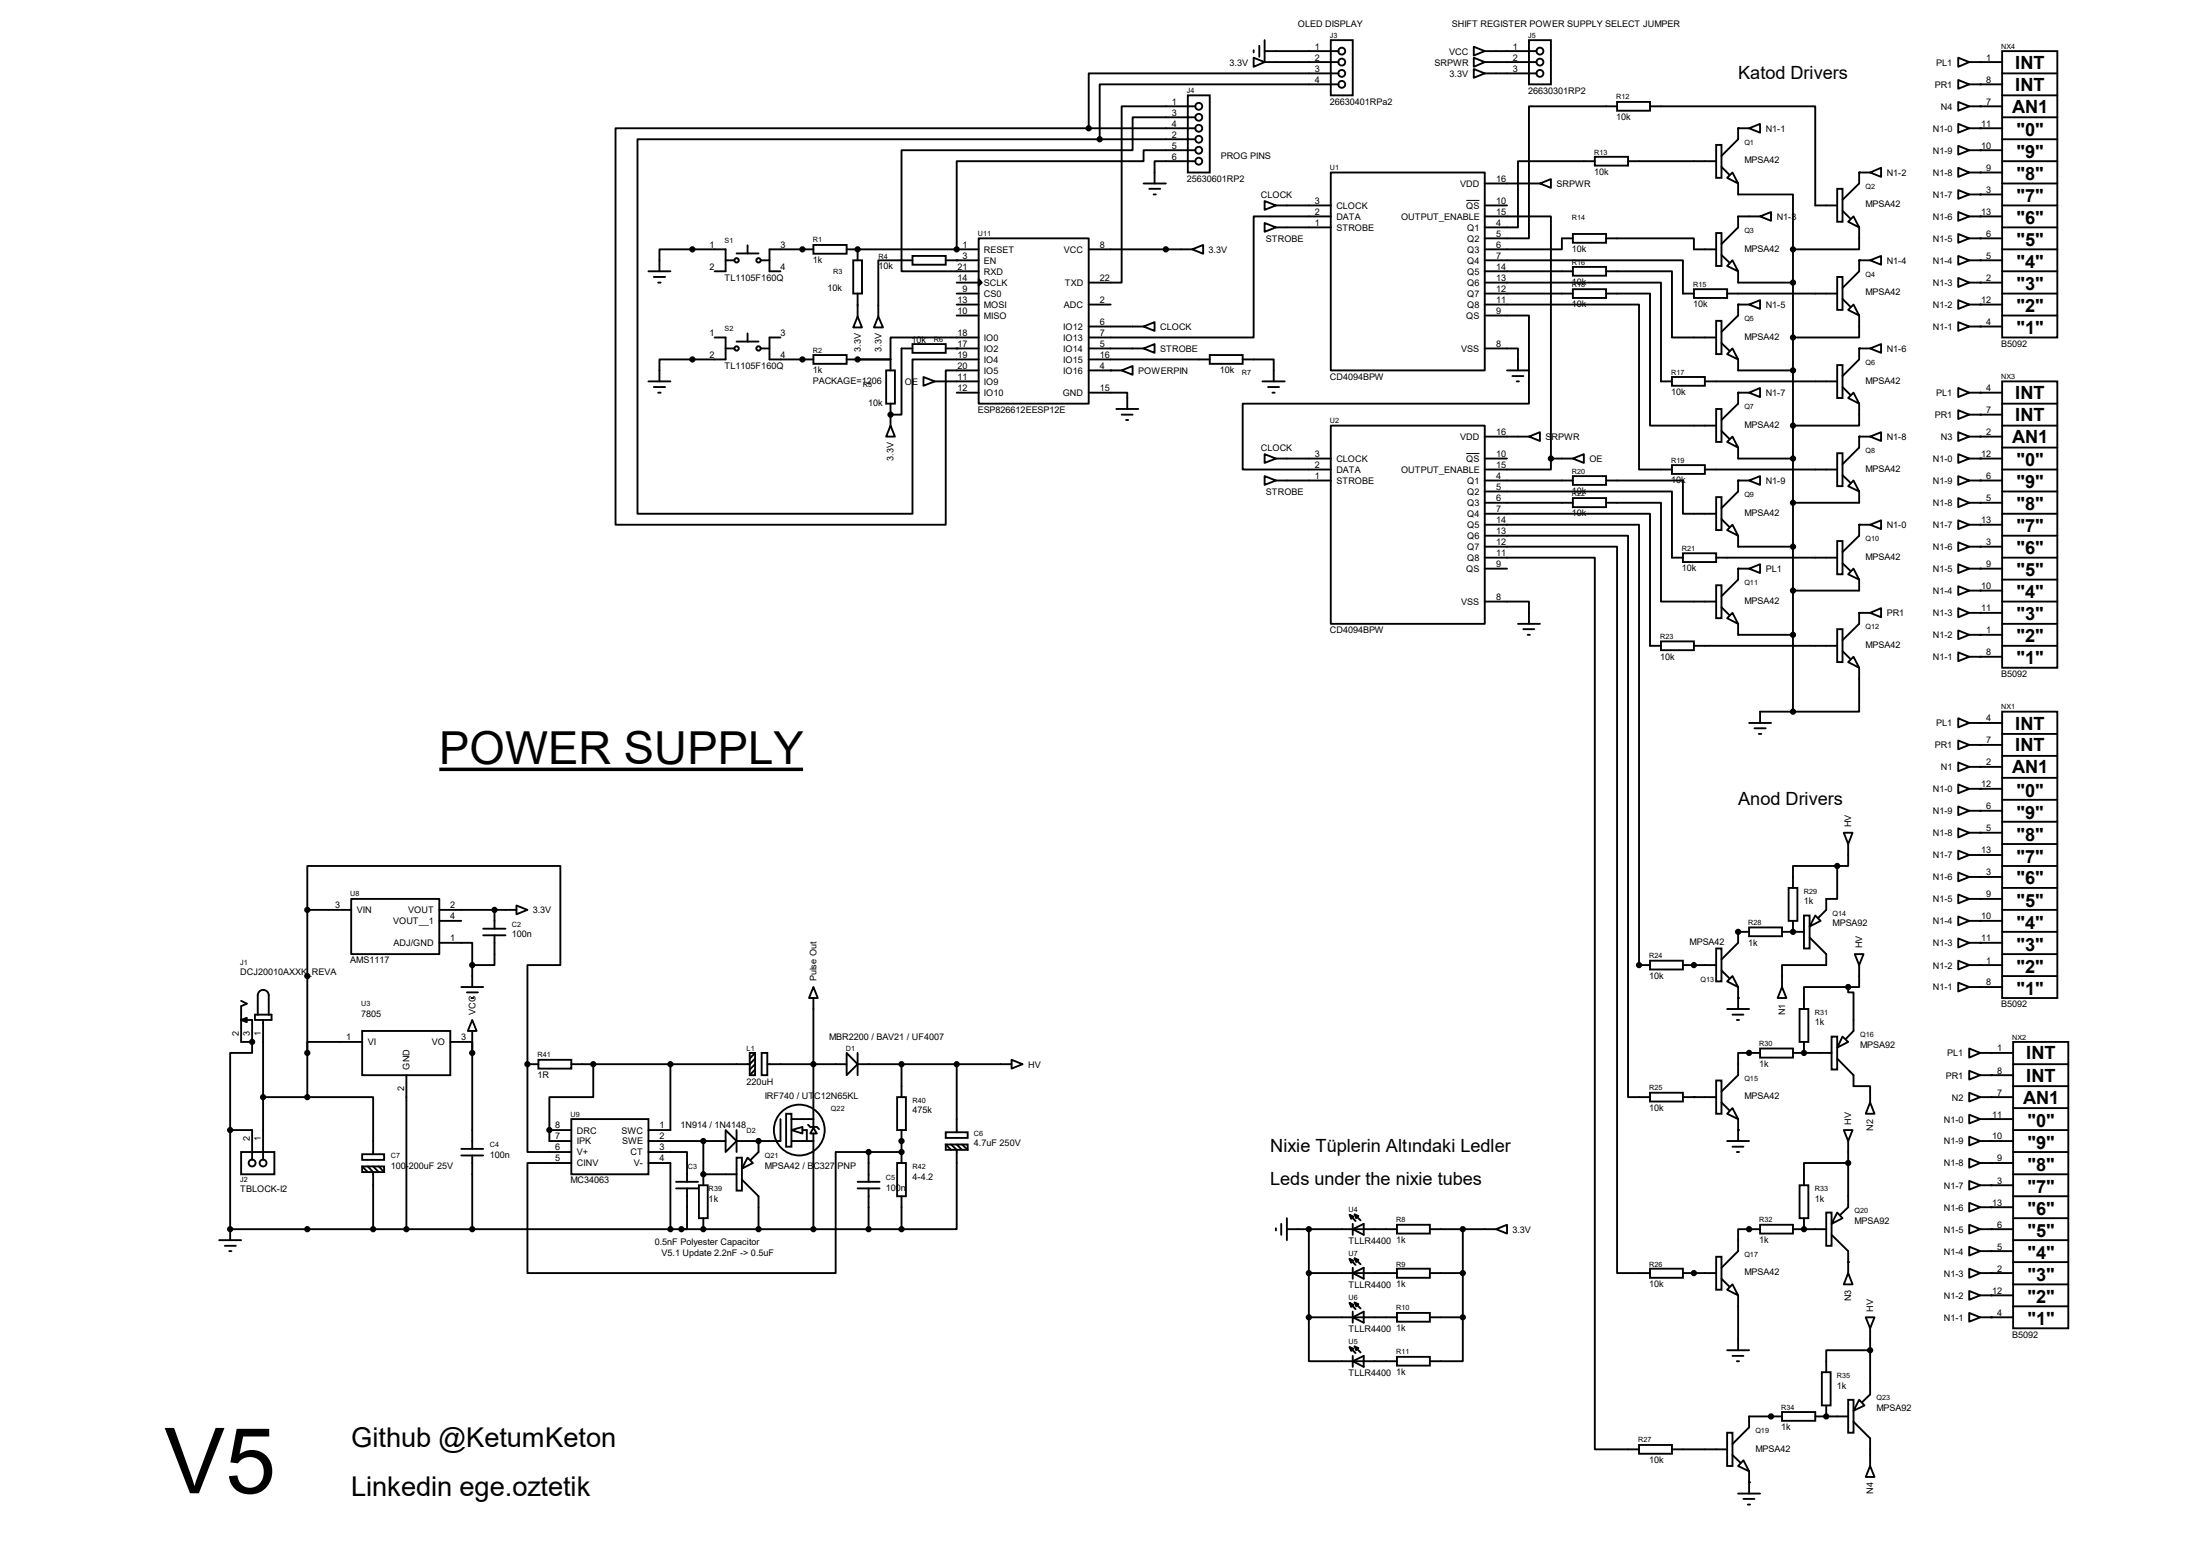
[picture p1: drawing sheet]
<svg xmlns="http://www.w3.org/2000/svg" width="297mm" height="210mm" viewBox="0 0 297 210" stroke-linecap="round" stroke-linejoin="round" font-family="sans-serif">
<g fill="none" stroke="#000" stroke-width=".25">
<path d="M147 17.3h-63.9v53.5h44.6v-20.8h4.4M147 17.3h14.4M148.5 18.8h-62.4v50.5h37.1v-20.8h8.9M148.5 18.8h12.9M160.4 12.9h2.9v10.4h-2.9zM161.4 14.4h-10v23.7h-4.4M161.4 15.8h-8.5v4.5h-31.2v16.3h10.4M169.2 7.8l1.5 .6-1.5 .6zM169.2 6.8v.3M170 6.2v1.5M170.7 5.4v3h10M170.7 6.9h10"/>
<path d="M179.7 5.4h2.9v7.5h-2.9zM180.7 11.4h-32.2v7.4M180.7 9.9h-33.7v7.4M199 6.3l1.4 .6-1.4 .6zM199 7.8l1.4 .6-1.4 .6zM199 9.3l1.4 .6-1.4 .6zM200.4 8.4h7M200.4 6.9h7M200.4 9.9h7M206.4 5.4h3v6h-3zM218.3 13.8h4.5v1.1h-4.5zM218.3 14.4h-11.9v17.8h-6"/>
<path d="M222.8 14.4h22.3v13.3h2.9M231.7 19.6h.7v4.4h-.7zM234.7 17.3h.1M234.7 17.3v1.5l-2.3 2.2M234.7 17.3h1.4M236.1 17.3l1.5-.6v1.2zM264.4 13.8l1.5 .6-1.5 .5zM264.4 19.7l1.5 .6-1.5 .6zM264.4 16.7l1.5 .6-1.5 .6zM264.4 10.8l1.5 .6-1.5 .6zM264.4 7.8l1.5 .6-1.5 .6zM265.9 8.4h4.4"/>
<path d="M265.9 17.3h4.4M265.9 14.4h4.4M265.9 11.4h4.4M267.3 17.3h.1M267.3 8.4h.1M267.3 11.4h.1M267.3 14.4h.1M270.3 6.9h7.4v38.7h-7.4zM270.3 18.8h7.4M270.3 9.9h7.4M270.3 15.8h7.4M270.3 12.9h7.4"/>
<path d="M87.5 36.6h3M88.3 37.4h1.5M88.9 38.1h.3M89 36.6v-2.9h9v2.9h-1.5M98 35.1h1.1M99.4 34.2h3M100.9 33.1v1.1M102.7 35.1h1.2M108.3 33.7h.1M109.8 33.1h4.5v1.1h-4.5zM109.8 33.7h-5.9v2.9h1.5M114.3 33.7h17.8"/>
<path d="M115.2 35.1h1.2v4.5h-1.2zM115.8 33.7h.1M115.8 33.7v1.4M115.8 39.6v3.1M123.2 34.5h4.5v1.2h-4.5zM123.2 35.1h-4.6v7.6M127.7 35.1h4.4M129.2 35.1h.1M129.2 33.7h.1M129.2 39.6h2.9M129.2 38.1h2.9M132.1 32.2h14.9v22.3h-14.9z"/>
<path d="M132.1 37.7l.4 .4-.4 .5zM147 33.7h14M154.4 24.8h3M155.2 25.5h1.4M155.7 26.2h.3M161 33.7l1.4-.6v1.1zM161.4 20.3h-7v1.5h-25.2v11.9M161.4 21.8h-5.5v3M170.7 27.1l1.6 .6-1.6 .6zM170.7 30.1l1.6 .6-1.6 .6zM172.3 27.7h7.4M172.3 30.7h7.4"/>
<path d="M179.7 23.3h20.7v26.7h-20.7zM179.7 29.2h-10.5v16.4h-22.2M200.4 38.1h23.8v13.4h1.5M200.4 35.1h26.8v4.5h1.5M200.4 29.2h9v32.7M200.4 27.7h3.1M200.4 24.8h7.5M200.4 39.6h11.9M200.4 36.6h11.9M207.9 24.8l1.5-.6v1.2zM212.3 39h4.5v1.2h-4.5zM212.3 36h4.5v1.2h-4.5z"/>
<path d="M212.3 31.6h4.5v1.2h-4.5zM212.3 32.2h-1.4v1.5h-10.5M215.3 21.2h4.5v1.2h-4.5zM215.3 21.8h-10.4v8.9h-4.5M216.8 32.2h11.9v1.5h3M216.8 36.6h8.9v9h6M216.8 39.6h6v17.8h8.9M219.8 21.8h11.9M228.7 39h4.5v1.2h-4.5zM231.7 31.5h.7v4.4h-.7zM232.4 22.5l1.1 1.1M232.4 34.4l1.1 1"/>
<path d="M233.2 39.6h14.8M233.9 23.3l.8 1.5-1.5-.8zM233.9 35.1l.8 1.5-1.5-.7zM234.7 24.8v1.4h7.4v7.5M234.7 36.6v1.5h7.4M237.6 29.2l1.5-.6v1.2zM237.6 29.2h-2.9v1.5l-2.3 2.2M242.1 33.7v62.4M248 25.5h.8v4.4h-.8zM248 37.4h.8v4.4h-.8zM248.8 28.4l1 1.1M249.5 29.9l.7-.7 .8 1.5z"/>
<path d="M251 23.3h.1M251 30.7v3h-8.9M251 35.1h.1M251 35.1h1.5M251 23.3h1.5M251 23.3v1.5l-2.2 2.2M251 35.1v1.5l-2.2 2.3M252.5 23.3l1.5-.7v1.3zM252.5 35.1l1.5-.6v1.2zM264.4 37.5l1.5 .6-1.5 .6zM264.4 34.5l1.5 .6-1.5 .6zM264.4 31.6l1.5 .6-1.5 .6z"/>
<path d="M264.4 28.6l1.5 .6-1.5 .6zM264.4 25.7l1.5 .5-1.5 .6zM264.4 22.6l1.5 .7-1.5 .6zM265.9 29.2h4.4M265.9 38.1h4.4M265.9 35.1h4.4M265.9 32.2h4.4M265.9 23.3h4.4M265.9 26.2h4.4M265.9 20.3h4.4M267.3 20.3h.1M267.3 23.3h.1"/>
<path d="M267.3 26.2h.1M267.3 29.2h.1M267.3 32.2h.1M267.3 35.1h.1M267.3 38.1h.1M270.3 33.7h7.4M270.3 27.7h7.4M270.3 30.7h7.4M270.3 24.8h7.4M270.3 39.6h7.4M270.3 36.6h7.4M270.3 21.8h7.4"/>
<path d="M87.5 51.5h3M88.3 52.2h1.5M88.9 53h.3M96.5 45.6h1.5v2.9h-9v3M98 47h1.1M99.4 46.1h3M100.9 45v1.1M102.7 47h1.2M105.4 45.6h-1.5v2.9h5.9M108.3 48.5h.1M109.8 47.9h4.5v1.2h-4.5zM114.3 48.5h5.9v1.5"/>
<path d="M115.8 42.7l.6 1.5h-1.2zM115.8 48.5h.1M118.6 42.7l.6 1.5h-1.2zM119.6 50h1.2v4.5h-1.2zM120.2 57.4l.6 1.5h-1.2zM120.2 56h.1M120.2 54.5v2.9M123.2 46.4h4.5v1.2h-4.5zM123.2 47h-1.5v9h-1.5M124.7 50.9l1.5 .6-1.5 .6zM126.2 51.5h5.9M127.7 47h4.4"/>
<path d="M129.2 47h.1M129.2 53h2.9M129.2 41.1h2.9M129.2 42.6h2.9M132.1 45.6h-11.9v2.9h-4.4M147 53h5.2v2.2M147 48.5h16.3M147 50h4.4M147 44.1h7.4M147 47h7.4M147 41.1h2.9M149.9 50h.1"/>
<path d="M150.7 55.2h3M151.4 50l1.5-.6v1.2zM151.4 56h1.5M152 56.7h.3M154.4 44.1l1.5-.6v1.2zM154.4 47l1.5-.6v1.2zM163.3 47.9h4.5v1.2h-4.5zM167.8 48.5h4.2v3M170.4 51.5h3M171.2 52.2h1.5M171.8 53h.3M179.7 57.4h20.7v26.8h-20.7z"/>
<path d="M200.4 42.6h6v11.9h-38.6v8.9h11.9M200.4 47h4.5v3M200.4 41.1h20.9v22.3h4.4M200.4 58.9h6M203.5 50h2.9M204.2 50.8h1.5M204.8 51.5h.3M206.4 58.9l1.5-.6v1.2zM225.7 50.9h4.5v1.2h-4.5zM230.2 51.5h17.8M231.7 43.3h.7v4.5h-.7zM231.7 55.2h.7v4.4h-.7z"/>
<path d="M232.4 46.3l1.1 1M232.4 58.2l1.1 1M233.9 47l.8 1.5-1.5-.7zM233.9 58.9l.8 1.5-1.5-.8zM234.7 41.1h.1M234.7 53h.1M234.7 48.5v1.5h7.4M234.7 41.1v1.5l-2.3 2.2M234.7 53v1.5l-2.3 2.2M234.7 53h1.4M234.7 41.1h1.4M236.1 41.1l1.5-.6v1.2z"/>
<path d="M236.1 53l1.5-.6v1.2zM248 49.3h.8v4.4h-.8zM248.8 40.3l1 1.1M248.8 52.2l1 1.1M249.5 41.8l.7-.7 .8 1.5zM249.5 53.7l.7-.7 .8 1.5zM251 42.6v3h-8.9M251 47h.1M251 54.5v2.9h-8.9M251 58.9h.1M251 58.9h1.5M251 47h1.5"/>
<path d="M251 47v1.5l-2.2 2.3M251 58.9v1.5l-2.2 2.3M252.5 47l1.5-.6v1.2zM252.5 58.9l1.5-.6v1.2zM264.4 58.3l1.5 .6-1.5 .6zM264.4 55.4l1.5 .6-1.5 .6zM264.4 52.4l1.5 .6-1.5 .6zM264.4 43.5l1.5 .6-1.5 .6zM264.4 40.5l1.5 .6-1.5 .6zM265.9 58.9h4.4M265.9 44.1h4.4M265.9 53h4.4"/>
<path d="M265.9 56h4.4M265.9 41.1h4.4M267.3 53h.1M267.3 56h.1M267.3 58.9h.1M267.3 41.1h.1M267.3 44.1h.1M270.3 51.5h7.4v38.6h-7.4zM270.3 42.6h7.4M270.3 57.4h7.4M270.3 54.5h7.4M170.7 61.3l1.6 .6-1.6 .6z"/>
<path d="M170.7 64.3l1.6 .6-1.6 .5zM172.3 61.9h7.4M172.3 64.9h7.4M200.4 75.3h14.9v120.3h6M200.4 73.8h17.9v98h4.5M200.4 72.3h19.4v75.8h3M200.4 70.8h20.9v59.5M200.4 69.3h22.4v17.9h1.4M200.4 66.3h25.3v9h1.5M200.4 61.9h3.1M200.4 64.9h11.9M200.4 67.9h11.9"/>
<path d="M200.4 76.8h3.1M209.4 61.9v1.5h-9M209.4 61.9h2.9M212.3 64.3h4.5v1.1h-4.5zM212.3 67.2h4.5v1.3h-4.5zM212.3 61.9l1.5-.6v1.2zM216.8 64.9h10.4v4.4h4.5M216.8 67.9h7.4v13.3h7.5M225.7 62.8h4.5v1.2h-4.5zM227.2 74.7h4.5v1.2h-4.5zM230.2 63.4h17.8M231.7 67.1h.7v4.4h-.7z"/>
<path d="M231.7 79h.7v4.4h-.7zM231.7 75.3h16.3M232.4 70.1l1.1 1M233.9 70.8l.8 1.5-1.5-.8zM234.7 64.9h.1M234.7 76.8h.1M234.7 60.4v1.5h7.4M234.7 64.9h1.4M234.7 72.3v1.5h7.4M234.7 64.9v1.4l-2.3 2.3M234.7 76.8v1.4l-2.3 2.3M234.7 76.8h1.4"/>
<path d="M236.1 64.9l1.5-.6v1.1zM236.1 76.8l1.5-.6v1.1zM248 61.2h.8v4.4h-.8zM248 73h.8v4.5h-.8zM248.8 64.1l1 1.1M248.8 76l1 1M250.2 64.9l.8 1.4-1.5-.7zM250.2 76.8l.8 1.4-1.5-.7zM251 70.8h.1M251 66.3v1.6h-8.9M251 78.2v1.5h-8.9M251 70.8h1.5"/>
<path d="M251 70.8v1.5l-2.2 2.2M252.5 70.8l1.5-.6v1.2zM264.4 79.1l1.5 .6-1.5 .6zM264.4 76.2l1.5 .6-1.5 .5zM264.4 73.2l1.5 .6-1.5 .6zM264.4 70.2l1.5 .6-1.5 .6zM264.4 67.2l1.5 .7-1.5 .6zM264.4 64.3l1.5 .6-1.5 .5zM264.4 61.3l1.5 .6-1.5 .6zM265.9 61.9h4.4M265.9 64.9h4.4M265.9 67.9h4.4"/>
<path d="M265.9 73.8h4.4M265.9 79.7h4.4M265.9 70.8h4.4M265.9 76.8h4.4M267.3 64.9h.1M267.3 67.9h.1M267.3 70.8h.1M267.3 73.8h.1M267.3 76.8h.1M267.3 79.7h.1M267.3 61.9h.1M270.3 63.4h7.4"/>
<path d="M270.3 75.3h7.4M270.3 66.3h7.4M270.3 69.3h7.4M270.3 72.3h7.4M270.3 78.2h7.4M270.3 60.4h7.4M200.4 81.2h6v3M204.9 84.2h3M205.7 84.9h1.4M206.2 85.7h.3M224.2 86.6h4.5v1.2h-4.5zM228.7 87.2h19.3"/>
<path d="M232.4 82l1.1 1M233.2 83.4l.7-.7 .8 1.5zM234.7 84.2v1.5h7.4M236.1 97.6h3M236.9 98.3h1.5M237.4 99.1h.4M242.1 96.1h-4.5v1.5M248 84.9h.8v4.5h-.8zM248.8 87.9l1 1M249.5 89.4l.7-.8 .8 1.5zM251 82.7h.1M251 90.1v6h-8.9"/>
<path d="M251 82.7v1.5l-2.2 2.2M251 82.7h1.5M252.5 82.7l1.5-.6v1.2zM264.4 99.9l1.5 .6-1.5 .6zM264.4 96.9l1.5 .7-1.5 .6zM264.4 88.1l1.5 .5-1.5 .6zM264.4 85.1l1.5 .6-1.5 .6zM264.4 82.1l1.5 .6-1.5 .6zM265.9 85.7h4.4M265.9 82.7h4.4M265.9 97.6h4.4M265.9 88.6h4.4"/>
<path d="M267.3 97.6h.1M267.3 82.7h.1M267.3 85.7h.1M267.3 88.6h.1M270.3 96.1h7.4v38.6h-7.4zM270.3 87.2h7.4M270.3 81.2h7.4M270.3 84.2h7.4M270.3 99.1h7.4M241.5 119.8h1.2v4.5h-1.2zM248 116.9h-5.9v2.9M248 116.9v4.4h-1.5v1.5l-1 1.1"/>
<path d="M248.9 112.4h1.2l-.6 1.5zM249.5 113.9v3h-1.5M264.4 117.8l1.5 .6-1.5 .6zM264.4 114.8l1.5 .6-1.5 .6zM264.4 111.8l1.5 .6-1.5 .6zM264.4 108.8l1.5 .6-1.5 .6zM264.4 105.9l1.5 .6-1.5 .6zM264.4 102.9l1.5 .6-1.5 .6zM265.9 118.4h4.4M265.9 115.4h4.4M265.9 112.4h4.4M265.9 109.4h4.4"/>
<path d="M265.9 106.5h4.4M265.9 100.5h4.4M265.9 103.5h4.4M267.3 109.4h.1M267.3 112.4h.1M267.3 115.4h.1M267.3 118.4h.1M267.3 106.5h.1M267.3 100.5h.1M267.3 103.5h.1M270.3 110.9h7.4M270.3 113.9h7.4"/>
<path d="M270.3 116.9h7.4M270.3 119.8h7.4M270.3 107.9h7.4M270.3 105h7.4M270.3 102h7.4M32.6 137.7l.7-.3v.6zM32.6 135.1l.7 .4-.7 .3v4.8h1.4M32.6 137.7h1.4v2.9M34.4 136.9h2.3v.8h-2.3zM34.8 136.9v-2.6a.74 .74 0 0 1 .7-.7 .74 .74 0 0 1 .8 .7v2.6M35.5 137.7v18.8M41.5 122.8v-5.9h34.1v13.4h-4.4v13.3"/>
<path d="M41.5 122.8v25.3M41.5 122.8h5.9M47.4 121.3h11.9v7.5h-11.9zM48.9 139.1h11.9v6h-11.9zM59.3 127.3h4.5v3M59.3 122.8h10.4M59.3 124.3h3M62.3 133.2h2.9M63 133.9h1.5M63.6 134.7h.3M63.8 137.7l.5 1.4h-1.1zM63.8 130.3v2.9"/>
<path d="M63.8 139.1v16M65.2 126.2h3M65.2 125.3h3M66.8 122.8h.1M66.8 126.2v4.1h-3M66.8 122.8v2.5M69.7 122.2l1.5 .6-1.5 .6zM109.8 133.2l.6 1.5h-1.2zM109.8 134.7v14.9M221.3 130.3h.1M221.3 130.3h1.5M222.8 129.7h4.4v1.2h-4.4z"/>
<path d="M227.2 130.3h4.5M228.7 130.3h.1M231.7 128h.7v4.5h-.7zM232.4 131l1.1 1M233.2 136.2h2.9M233.9 131.7l.8 1.5-1.5-.7zM233.9 136.9h1.5M234.5 137.7h.3M234.7 125.8h.1M234.7 134.7h.1M234.7 125.8v1.5l-2.3 2.2M234.7 133.2v3"/>
<path d="M234.7 125.8h1.4M236.1 125.2h4.5v1.2h-4.5zM240.6 133.2l.6 1.5h-1.2zM240.6 125.8h2.9M242.1 125.8h.1M242.1 124.3v1.5M243 136.2h1.1v4.4h-1.1zM243.5 123.6h.8v4.4h-.8zM244.3 126.5l2.2 2.3v1.5h-5.9v2.9M245.1 123.6l.7 .7-1.5 .8zM247.3 139.9h.7v4.5h-.7zM248.8 139.9l.7 .7-1.5 .8z"/>
<path d="M249.5 133.2h-6v3M249.5 133.2v.7h.7v5.2l-1 1.1M250.4 128.8h1.2l-.6 1.5zM251 130.3v2.9h-1.5M264.4 132.6l1.5 .6-1.5 .6zM264.4 129.7l1.5 .6-1.5 .6zM264.4 126.7l1.5 .6-1.5 .6zM264.4 123.7l1.5 .6-1.5 .6zM264.4 120.7l1.5 .6-1.5 .6zM265.9 130.3h4.4M265.9 133.2h4.4M265.9 127.3h4.4"/>
<path d="M265.9 124.3h4.4M265.9 121.3h4.4M267.3 121.3h.1M267.3 124.3h.1M267.3 127.3h.1M267.3 130.3h.1M267.3 133.2h.1M270.3 122.8h7.4M270.3 125.8h7.4M270.3 128.8h7.4M270.3 131.7h7.4M31.1 152.5v14.9"/>
<path d="M31.1 152.5h2.9v4M32.6 155.5h4.4v3h-4.4zM34 140.6h.1M34 140.6v1.5h-2.9v10.4M35.5 148.1h6M41.5 148.1h8.9v7.7M48.9 155.8h3v.7h-3zM48.9 157.4h3v.8h-3zM48.9 140.6h-7.4v1.5M48.9 157.4l.8 .8M49.7 157.4l.7 .8v7.7M50.4 157.4l.7 .8"/>
<path d="M51.1 157.4l.8 .8M54.9 145.1v20.8M60.8 140.6h3M62.3 155.1h2.9M62.3 156h2.9M63.8 156v9.9M71.2 143.6h.1M71.2 143.6v11.9h5.9M71.2 143.6h1.5M72.7 143h4.4v1.2h-4.4zM74.2 152.5h.1M74.2 152.5v1.5h2.9"/>
<path d="M74.2 152.5h2.9M77.1 151h10.4v7.5h-10.4zM80.1 143.6v4.5h-5.9v4.4M87.5 155.5h5.3v4M87.5 157h3v8.9M87.5 154h10.5M90.5 143.6v8.9h-3M91.3 159.5h2.9M94.4 160h1.1v4.4h-1.1zM95 158.5h.1M95 154v6M95 158.5h4.4"/>
<path d="M98 152.5l1.4 1.5-1.4 1.5zM99.4 156.3h.8v4.4h-.8zM99.4 152.5v3M100.2 159.2l2.2 2.3v4.4M100.9 156.3l.7 .7-1.4 .7zM101.2 142.1h.7v3h-.7zM101.9 142.9l-.7 .7h-24.1M101.9 144.4l-.7 .7M101.9 143.6l-.7 .8M101.9 142.1l-.7 .8M102.4 154h.1M102.4 154v1.5l-1.1 1"/>
<path d="M102.8 142.1h.8v3h-.8zM103.6 143.6h10.7M105.4 151v3h-6M106.1 150.3h.7v4.5h-.7zM106.8 152.5l1.5-.4v.9zM106.8 154h3M106.8 151h3M108.3 152.5h.6v1.5M109.1 151.8l.3 .3h.9l.3 .3M109.8 152.2l.5 .8h-.9zM109.8 149.7v2.4M109.8 153v12.9"/>
<path d="M114.3 142.1l1.5 1.5-1.5 1.5zM115.8 142.1v3M115.8 143.6h20.8M115.8 159.5h2.9M117.3 155.5h-4.5v16.3h-41.6v-14.8h5.9M117.3 155.5v4M117.3 155.5h4.4M121.1 148.1h1.2v4.4h-1.2zM121.1 157h1.2v4.5h-1.2zM121.7 154h.1M121.7 155.5h.1M121.7 143.6v4.5"/>
<path d="M121.7 152.5v4.5M127.7 152.8h2.9v.8h-2.9zM127.7 154.5h2.9v.7h-2.9zM127.7 154.5l.7 .7M128.4 154.5l.8 .7v10.7h-7.5M129.2 143.6v9.2M129.2 154.5l.7 .7M129.9 154.5l.7 .7M136.6 143l1.4 .6-1.4 .6zM222.8 147.5h4.4v1.2h-4.4zM227.2 148.1h4.5M228.7 148.1h.1"/>
<path d="M231.7 145.8h.7v4.5h-.7zM232.4 148.8l1.1 1.1M233.2 154h2.9M233.9 149.6l.8 1.4-1.5-.7zM233.9 154.8h1.5M234.5 155.5h.3M234.7 152.5h.1M234.7 151v3M236.1 142.1h.1M236.1 142.1h-1.4v3l-2.3 2.2M236.1 142.1h1.5M237.6 141.5h4.5v1.2h-4.5z"/>
<path d="M242.1 142.1h5.2M243 160h1.1v4.4h-1.1zM243.5 142.1h.1M243.5 140.6v1.5M248 142.9l2.2 2.2v1.5h2.3v2.2M248.9 152.5h1.2l-.6 1.5zM249.5 157h-6v3M249.5 154v8.9l-1 1.1M252.5 148.8l.6 1.5h-1.2zM265.9 147.5l1.4 .6-1.4 .6zM265.9 159.4l1.4 .6-1.4 .6zM265.9 156.4l1.4 .6-1.4 .6z"/>
<path d="M265.9 153.4l1.4 .6-1.4 .6zM265.9 150.5l1.4 .5-1.4 .6zM265.9 144.5l1.4 .6-1.4 .6zM265.9 141.5l1.4 .6-1.4 .6zM267.3 154h4.5M267.3 148.1h4.5M267.3 142.1h4.5M267.3 160h4.5M267.3 157h4.5M267.3 151h4.5M267.3 145.1h4.5M268.8 154h.1"/>
<path d="M268.8 157h.1M268.8 160h.1M268.8 151h.1M268.8 142.1h.1M268.8 145.1h.1M268.8 148.1h.1M271.8 140.6h7.4v38.7h-7.4zM271.8 143.6h7.4M271.8 152.5h7.4M271.8 155.5h7.4M271.8 158.5h7.4M271.8 149.6h7.4"/>
<path d="M271.8 146.6h7.4M29.6 167.4h3M30.4 168.1h1.4M30.9 168.9h.3M31.1 165.9h.1M31.1 165.9h90.6M91.3 160.4h2.9M92.8 160.4v5.5h-.8M95 165.9h.1M95 164.4v1.5M115.8 160.4h2.9M117.3 160.4v5.5"/>
<path d="M121.7 161.5v4.4M172.3 165.8v.3M173 165.2v1.5M173.7 165.9h14.9M173.7 164.4v3M176.7 177.8v5.9h11.9M176.7 171.8h11.9M176.7 165.9v11.9M176.7 177.8h11.9M182.2 164l.5 .2-.3 .3zM182.2 175.9l.5 .2-.3 .3zM182.2 169.9l.5 .2-.3 .3z"/>
<path d="M182.2 164l.8 .8M182.2 175.9l.8 .8M182.2 169.9l.8 .8M182.6 165.9l1.5-.7v1.5zM182.6 165.2v1.5M182.6 171.1v1.5M182.6 177v1.5M182.6 171.8l1.5-.7v1.5zM182.6 177.8l1.5-.8v1.5zM182.9 163.9l.5 .2-.3 .3zM182.9 175.8l.5 .2-.3 .3zM182.9 169.8l.5 .3-.3 .2z"/>
<path d="M182.9 163.9l.8 .8M182.9 175.8l.8 .8M182.9 169.8l.8 .8M188.6 165.3h4.4v1.2h-4.4zM188.6 171.2h4.4v1.3h-4.4zM188.6 177.2h4.4v1.2h-4.4zM193 171.8h4.5M193 177.8h4.5M193 165.9h9M197.5 177.8v5.9h-4.5M197.5 165.9v11.9M202 165.9l1.5-.6v1.2z"/>
<path d="M222.8 171.2h4.4v1.3h-4.4zM227.2 171.8h4.5M228.7 171.8h.1M231.7 169.6h.7v4.5h-.7zM232.4 172.6l1.1 1.1M233.2 174.1l.7-.7 .8 1.4zM234.7 174.8v7.4M236.1 165.9h.1M236.1 165.9h-1.4v3l-2.3 2.2M236.1 165.9h1.5M237.6 165.3h4.5v1.2h-4.5zM242.1 165.9h4.4"/>
<path d="M243.5 165.9h.1M243.5 164.4v1.5M246.5 163.7h.8v4.4h-.8zM247.3 166.7l2.2 2.2v2.9M248 163.7l.8 .7-1.5 .8zM249.5 171.8l.6 1.6h-1.2zM249.5 170.3h.1M251.9 177.8h1.2l-.6 1.5zM252.5 179.3v8.9l-1.1 1M265.9 177.2l1.4 .6-1.4 .6zM265.9 174.2l1.4 .6-1.4 .6zM265.9 171.2l1.4 .6-1.4 .7z"/>
<path d="M265.9 168.3l1.4 .6-1.4 .6zM265.9 165.3l1.4 .6-1.4 .6zM265.9 162.3l1.4 .6-1.4 .6zM267.3 171.8h4.5M267.3 177.8h4.5M267.3 165.9h4.5M267.3 174.8h4.5M267.3 168.9h4.5M267.3 162.9h4.5M268.8 162.9h.1M268.8 165.9h.1M268.8 168.9h.1"/>
<path d="M268.8 171.8h.1M268.8 174.8h.1M268.8 177.8h.1M271.8 161.5h7.4M271.8 164.4h7.4M271.8 167.4h7.4M271.8 170.3h7.4M271.8 173.4h7.4M271.8 176.3h7.4M182.2 181.8l.5 .2-.3 .3zM182.2 181.8l.8 .8M182.6 183v1.5"/>
<path d="M182.6 183.7l1.5-.7v1.5zM182.9 181.7l.5 .2-.3 .3zM182.9 181.7l.8 .8M188.6 183.1h4.4v1.2h-4.4zM221.3 195h4.4v1.2h-4.4zM225.7 195.6h7.5M233.2 193.4h.7v4.5h-.7zM233.2 182.2h2.9M233.9 196.4l1 1M233.9 183h1.5M234.5 183.7h.3M235.4 197.1l.7 1.5-1.4-.7z"/>
<path d="M236.1 198.6v3M239.1 191.2h.1M240.6 190.6h4.5v1.2h-4.5zM240.6 191.2h-4.5v1.5l-2.2 2.2M245.1 191.2h4.4M246 185.2h1.1v4.5h-1.1zM246.5 191.2h.1M246.5 189.7v1.5M249.5 188.9h.7v4.5h-.7zM250.2 191.9l2.3 2.2v3.8M251 188.9l.7 .8-1.5 .7zM252.5 197.9l.6 1.4h-1.2z"/>
<path d="M252.5 182.2h-6v3M234.7 201.6h2.9M235.4 202.3h1.5M236 203.1h.3M236.1 200.1h.1"/>
<circle cx="161.8" cy="17.3" r=".47"/>
<circle cx="161.8" cy="14.4" r=".47"/>
<circle cx="161.8" cy="15.8" r=".47"/>
<circle cx="161.8" cy="18.8" r=".47"/>
<circle cx="181.1" cy="6.9" r=".47"/>
<circle cx="181.1" cy="9.9" r=".47"/>
<circle cx="181.1" cy="11.4" r=".47"/>
<circle cx="181.1" cy="8.4" r=".47"/>
<circle cx="207.9" cy="6.9" r=".47"/>
<circle cx="207.9" cy="8.4" r=".47"/>
<circle cx="207.9" cy="9.9" r=".47"/>
<circle cx="99.4" cy="35.1" r=".3"/>
<circle cx="102.4" cy="35.1" r=".3"/>
<circle cx="161.8" cy="20.3" r=".47"/>
<circle cx="161.8" cy="21.8" r=".47"/>
<circle cx="99.4" cy="47" r=".3"/>
<circle cx="102.4" cy="47" r=".3"/>
<circle cx="34" cy="157" r=".47"/>
<circle cx="35.5" cy="157" r=".47"/>
<circle cx="107.9" cy="152.5" r="3.4"/>
</g>
<g fill="#000" stroke="#000" stroke-width=".25">
<circle cx="147" cy="17.3" r=".3"/>
<circle cx="148.5" cy="18.8" r=".3"/>
<circle cx="93.5" cy="33.7" r=".3"/>
<circle cx="108.3" cy="33.7" r=".3"/>
<circle cx="115.8" cy="33.7" r=".3"/>
<circle cx="129.2" cy="33.7" r=".3"/>
<circle cx="157.4" cy="33.7" r=".3"/>
<circle cx="242.1" cy="38.1" r=".3"/>
<circle cx="242.1" cy="33.7" r=".3"/>
<circle cx="93.5" cy="48.5" r=".3"/>
<circle cx="108.3" cy="48.5" r=".3"/>
<circle cx="115.8" cy="48.5" r=".3"/>
<circle cx="120.2" cy="56" r=".3"/>
<circle cx="242.1" cy="57.4" r=".3"/>
<circle cx="242.1" cy="50" r=".3"/>
<circle cx="242.1" cy="45.6" r=".3"/>
<circle cx="209.4" cy="61.9" r=".3"/>
<circle cx="242.1" cy="61.9" r=".3"/>
<circle cx="242.1" cy="79.7" r=".3"/>
<circle cx="242.1" cy="73.8" r=".3"/>
<circle cx="242.1" cy="67.9" r=".3"/>
<circle cx="242.1" cy="96.1" r=".3"/>
<circle cx="242.1" cy="85.7" r=".3"/>
<circle cx="248" cy="116.9" r=".3"/>
<circle cx="41.5" cy="131.7" r=".3"/>
<circle cx="41.5" cy="122.8" r=".3"/>
<circle cx="63.8" cy="130.3" r=".3"/>
<circle cx="66.8" cy="122.8" r=".3"/>
<circle cx="221.3" cy="130.3" r=".3"/>
<circle cx="228.7" cy="130.3" r=".3"/>
<circle cx="234.7" cy="125.8" r=".3"/>
<circle cx="242.1" cy="125.8" r=".3"/>
<circle cx="249.5" cy="133.2" r=".3"/>
<circle cx="31.1" cy="152.5" r=".3"/>
<circle cx="34" cy="140.6" r=".3"/>
<circle cx="35.5" cy="148.1" r=".3"/>
<circle cx="41.5" cy="148.1" r=".3"/>
<circle cx="41.5" cy="142.1" r=".3"/>
<circle cx="63.8" cy="142.1" r=".3"/>
<circle cx="71.2" cy="143.6" r=".3"/>
<circle cx="74.2" cy="152.5" r=".3"/>
<circle cx="80.1" cy="143.6" r=".3"/>
<circle cx="90.5" cy="143.6" r=".3"/>
<circle cx="95" cy="154" r=".3"/>
<circle cx="95" cy="158.5" r=".3"/>
<circle cx="102.4" cy="154" r=".3"/>
<circle cx="109.8" cy="143.6" r=".3"/>
<circle cx="117.3" cy="155.5" r=".3"/>
<circle cx="121.7" cy="154" r=".3"/>
<circle cx="121.7" cy="155.5" r=".3"/>
<circle cx="121.7" cy="143.6" r=".3"/>
<circle cx="129.2" cy="143.6" r=".3"/>
<circle cx="236.1" cy="142.1" r=".3"/>
<circle cx="243.5" cy="142.1" r=".3"/>
<circle cx="249.5" cy="157" r=".3"/>
<circle cx="31.1" cy="165.9" r=".3"/>
<circle cx="41.5" cy="165.9" r=".3"/>
<circle cx="50.4" cy="165.9" r=".3"/>
<circle cx="54.9" cy="165.9" r=".3"/>
<circle cx="63.8" cy="165.9" r=".3"/>
<circle cx="90.5" cy="165.9" r=".3"/>
<circle cx="92" cy="165.9" r=".3"/>
<circle cx="95" cy="165.9" r=".3"/>
<circle cx="102.4" cy="165.9" r=".3"/>
<circle cx="109.8" cy="165.9" r=".3"/>
<circle cx="117.3" cy="165.9" r=".3"/>
<circle cx="121.7" cy="165.9" r=".3"/>
<circle cx="176.7" cy="171.8" r=".3"/>
<circle cx="176.7" cy="177.8" r=".3"/>
<circle cx="176.7" cy="165.9" r=".3"/>
<circle cx="197.5" cy="165.9" r=".3"/>
<circle cx="197.5" cy="177.8" r=".3"/>
<circle cx="197.5" cy="171.8" r=".3"/>
<circle cx="228.7" cy="171.8" r=".3"/>
<circle cx="236.1" cy="165.9" r=".3"/>
<circle cx="243.5" cy="165.9" r=".3"/>
<circle cx="239.1" cy="191.2" r=".3"/>
<circle cx="246.5" cy="191.2" r=".3"/>
<circle cx="252.5" cy="182.2" r=".3"/>
</g>
<path d="M198 27.1h1.7M198 61.2h1.7" fill="none" stroke="#000" stroke-width=".14"/>
<path d="M59.3 103.8h49.1" fill="none" stroke="#000" stroke-width=".47"/>
<text font-size="12.3" x="22.2" y="201.5">V5</text>
<text font-size="6.1" x="59.3" y="103.2">POWER SUPPLY</text>
<g font-size="3.7">
<text x="47.4" y="195.2">Github @KetumKeton</text>
<text x="47.4" y="201.9">Linkedin ege.oztetik</text>
</g>
<g font-size="2.5">
<text x="234.7" y="10.6">Katod Drivers</text>
<text x="272.1" y="9.3">INT</text>
<text x="271.7" y="15.2">AN1</text>
<text x="272.1" y="12.3">INT</text>
<text x="272.2" y="21.3">&quot;9&quot;</text>
<text x="272.2" y="18.4">&quot;0&quot;</text>
<text x="272.2" y="27.3">&quot;7&quot;</text>
<text x="272.2" y="24.3">&quot;8&quot;</text>
<text x="272.2" y="33.2">&quot;5&quot;</text>
<text x="272.2" y="30.2">&quot;6&quot;</text>
<text x="272.2" y="39.2">&quot;3&quot;</text>
<text x="272.2" y="36.2">&quot;4&quot;</text>
<text x="272.2" y="45.1">&quot;1&quot;</text>
<text x="272.2" y="42.1">&quot;2&quot;</text>
<text x="272.1" y="53.9">INT</text>
<text x="271.7" y="59.8">AN1</text>
<text x="272.1" y="56.9">INT</text>
<text x="272.2" y="65.9">&quot;9&quot;</text>
<text x="272.2" y="62.9">&quot;0&quot;</text>
<text x="272.2" y="71.8">&quot;7&quot;</text>
<text x="272.2" y="68.9">&quot;8&quot;</text>
<text x="272.2" y="77.8">&quot;5&quot;</text>
<text x="272.2" y="74.8">&quot;6&quot;</text>
<text x="272.2" y="83.7">&quot;3&quot;</text>
<text x="272.2" y="80.8">&quot;4&quot;</text>
<text x="272.2" y="89.7">&quot;1&quot;</text>
<text x="272.2" y="86.7">&quot;2&quot;</text>
<text x="272.1" y="98.5">INT</text>
<text x="272.1" y="101.4">INT</text>
<text x="271.7" y="104.4">AN1</text>
<text x="272.2" y="107.5">&quot;0&quot;</text>
<text x="234.7" y="108.7">Anod Drivers</text>
<text x="272.2" y="113.5">&quot;8&quot;</text>
<text x="272.2" y="110.5">&quot;9&quot;</text>
<text x="272.2" y="119.4">&quot;6&quot;</text>
<text x="272.2" y="116.4">&quot;7&quot;</text>
<text x="272.2" y="125.3">&quot;4&quot;</text>
<text x="272.2" y="122.4">&quot;5&quot;</text>
<text x="272.2" y="131.3">&quot;2&quot;</text>
<text x="272.2" y="128.3">&quot;3&quot;</text>
<text x="272.2" y="134.2">&quot;1&quot;</text>
<text x="273.6" y="143">INT</text>
<text x="273.1" y="149">AN1</text>
<text x="273.6" y="146">INT</text>
<text x="171.5" y="155.5">Nixie Tüplerin Altındaki Ledler</text>
<text x="273.7" y="155.1">&quot;9&quot;</text>
<text x="273.7" y="152.1">&quot;0&quot;</text>
<text x="171.5" y="160">Leds under the nixie tubes</text>
<text x="273.7" y="161">&quot;7&quot;</text>
<text x="273.7" y="158">&quot;8&quot;</text>
<text x="273.7" y="167">&quot;5&quot;</text>
<text x="273.7" y="164">&quot;6&quot;</text>
<text x="273.7" y="172.9">&quot;3&quot;</text>
<text x="273.7" y="169.9">&quot;4&quot;</text>
<text x="273.7" y="178.8">&quot;1&quot;</text>
<text x="273.7" y="175.9">&quot;2&quot;</text>
</g>
<g font-size="1.2">
<text x="175.2" y="3.6">OLED DISPLAY</text>
<text x="196" y="3.6">SHIFT REGISTER POWER SUPPLY SELECT JUMPER</text>
<text x="166" y="8.8">3.3V</text>
<text x="177.5" y="6.7">1</text>
<text x="177.5" y="8.2">2</text>
<text x="177.5" y="9.7">3</text>
<text x="177.5" y="11.2">4</text>
<text x="193.7" y="8.8">SRPWR</text>
<text x="195.7" y="7.4">VCC</text>
<text x="195.7" y="10.4">3.3V</text>
<text x="204.3" y="6.7">1</text>
<text x="204.3" y="8.2">2</text>
<text x="204.3" y="9.7">3</text>
<text x="261.2" y="11.9">PR1</text>
<text x="261.4" y="8.8">PL1</text>
<text x="268.1" y="8.2">1</text>
<text x="268.1" y="11.2">8</text>
<text x="158.2" y="14.1">1</text>
<text x="158.2" y="15.6">3</text>
<text x="158.2" y="17.1">4</text>
<text x="179.5" y="14.1">26630401RPa2</text>
<text x="206.3" y="12.7">26630301RP2</text>
<text x="218.2" y="16.2">10k</text>
<text x="238.4" y="17.8">N1-1</text>
<text x="260.9" y="17.8">N1-0</text>
<text x="262" y="14.8">N4</text>
<text x="267.5" y="17.1">11</text>
<text x="268.1" y="14.1">7</text>
<text x="158.2" y="18.6">2</text>
<text x="158.2" y="20.1">5</text>
<text x="158.2" y="21.5">6</text>
<text x="164.8" y="21.4">PROG PINS</text>
<text x="215.2" y="23.6">10k</text>
<text x="235.5" y="22.1">MPSA42</text>
<text x="254.7" y="23.7">N1-2</text>
<text x="260.9" y="23.7">N1-8</text>
<text x="260.9" y="20.7">N1-9</text>
<text x="267.5" y="20.1">10</text>
<text x="268.1" y="23.1">9</text>
<text x="160.2" y="24.5">25630601RP2</text>
<text x="170.2" y="26.7">CLOCK</text>
<text x="177.5" y="27.5">3</text>
<text x="177.5" y="29">2</text>
<text x="180.4" y="28.2">CLOCK</text>
<text x="180.4" y="29.7">DATA</text>
<text x="189.1" y="29.7">OUTPUT_ENABLE</text>
<text x="197.1" y="25.2">VDD</text>
<text x="198" y="28.2">QS</text>
<text x="202" y="27.5">10</text>
<text x="202" y="29">15</text>
<text x="202" y="24.6">16</text>
<text x="210.1" y="25.2">SRPWR</text>
<text x="239.9" y="29.7">N1-3</text>
<text x="251.8" y="28">MPSA42</text>
<text x="260.9" y="29.7">N1-6</text>
<text x="260.9" y="26.7">N1-7</text>
<text x="267.5" y="29">13</text>
<text x="268.1" y="26">3</text>
<text x="95.8" y="33.4">1</text>
<text x="105.4" y="33.4">3</text>
<text x="109.7" y="35.5">1k</text>
<text x="130" y="34.9">3</text>
<text x="130" y="33.4">1</text>
<text x="132.8" y="35.6">EN</text>
<text x="132.8" y="34.1">RESET</text>
<text x="143.6" y="34.1">VCC</text>
<text x="148.5" y="33.4">8</text>
<text x="163.2" y="34.1">3.3V</text>
<text x="170.9" y="32.6">STROBE</text>
<text x="177.5" y="30.5">1</text>
<text x="180.4" y="31.2">STROBE</text>
<text x="198.1" y="31.2">Q1</text>
<text x="198.1" y="32.6">Q2</text>
<text x="198.1" y="34.1">Q3</text>
<text x="198.1" y="35.6">Q4</text>
<text x="202" y="30.5">4</text>
<text x="202" y="32">5</text>
<text x="202" y="33.4">6</text>
<text x="202" y="34.9">7</text>
<text x="212.2" y="34">10k</text>
<text x="235.5" y="34">MPSA42</text>
<text x="254.7" y="35.6">N1-4</text>
<text x="260.9" y="35.6">N1-4</text>
<text x="260.9" y="32.6">N1-5</text>
<text x="268.1" y="32">6</text>
<text x="268.1" y="34.9">5</text>
<text x="95.8" y="36.4">2</text>
<text x="97.8" y="37.9">TL1105F160Q</text>
<text x="105.4" y="36.4">4</text>
<text x="111.7" y="39.3">10k</text>
<text x="118.6" y="36.3">10k</text>
<text x="129.3" y="40.9">13</text>
<text x="129.3" y="36.4">21</text>
<text x="129.3" y="37.9">14</text>
<text x="130" y="39.4">9</text>
<text x="132.8" y="40.1">CS0</text>
<text x="132.8" y="41.6">MOSI</text>
<text x="132.8" y="37.1">RXD</text>
<text x="132.8" y="38.6">SCLK</text>
<text x="143.6" y="41.6">ADC</text>
<text x="143.8" y="38.6">TXD</text>
<text x="148.5" y="40.9">2</text>
<text x="148.5" y="37.9">22</text>
<text x="198.1" y="37.1">Q5</text>
<text x="198.1" y="38.6">Q6</text>
<text x="198.1" y="40.1">Q7</text>
<text x="198.1" y="41.6">Q8</text>
<text x="202" y="36.4">14</text>
<text x="202" y="37.9">13</text>
<text x="202" y="39.4">12</text>
<text x="202" y="40.9">11</text>
<text x="212.2" y="41.4">10k</text>
<text x="212.2" y="38.5">10k</text>
<text x="228.6" y="41.4">10k</text>
<text x="238.4" y="41.6">N1-5</text>
<text x="251.8" y="39.9">MPSA42</text>
<text x="260.9" y="41.6">N1-2</text>
<text x="260.9" y="38.6">N1-3</text>
<text x="267.5" y="40.9">12</text>
<text x="268.1" y="37.9">2</text>
<text x="95.8" y="45.3">1</text>
<text x="105.4" y="45.3">3</text>
<text x="116.2" y="47.5" transform="rotate(-90 116.2 47.5)">3.3V</text>
<text x="119" y="47.5" transform="rotate(-90 119 47.5)">3.3V</text>
<text x="123.1" y="46.2">10k</text>
<text x="129.3" y="45.3">18</text>
<text x="129.3" y="46.8">17</text>
<text x="129.3" y="42.4">10</text>
<text x="132.8" y="46">IO0</text>
<text x="132.8" y="47.5">IO2</text>
<text x="132.8" y="43.1">MISO</text>
<text x="143.6" y="44.5">IO12</text>
<text x="143.6" y="46">IO13</text>
<text x="143.6" y="47.5">IO14</text>
<text x="148.5" y="43.9">6</text>
<text x="148.5" y="45.3">7</text>
<text x="148.5" y="46.8">5</text>
<text x="156.6" y="44.5">CLOCK</text>
<text x="156.6" y="47.5">STROBE</text>
<text x="197.3" y="47.5">VSS</text>
<text x="198" y="43.1">QS</text>
<text x="202" y="42.4">9</text>
<text x="202" y="46.8">8</text>
<text x="235.5" y="45.8">MPSA42</text>
<text x="254.7" y="47.5">N1-6</text>
<text x="260.9" y="44.5">N1-1</text>
<text x="268.1" y="43.9">4</text>
<text x="270.2" y="46.8">B5092</text>
<text x="95.8" y="48.3">2</text>
<text x="97.8" y="49.8">TL1105F160Q</text>
<text x="105.4" y="48.3">4</text>
<text x="109.7" y="50.4">1k</text>
<text x="109.7" y="51.9">PACKAGE=1206</text>
<text x="122.2" y="51.9">OE</text>
<text x="129.3" y="52.8">12</text>
<text x="129.3" y="48.3">19</text>
<text x="129.3" y="49.8">20</text>
<text x="129.3" y="51.3">11</text>
<text x="132.8" y="53.5">IO10</text>
<text x="132.8" y="49">IO4</text>
<text x="132.8" y="50.5">IO5</text>
<text x="132.8" y="51.9">IO9</text>
<text x="143.5" y="53.5">GND</text>
<text x="143.6" y="49">IO15</text>
<text x="143.6" y="50.5">IO16</text>
<text x="148.5" y="52.8">15</text>
<text x="148.5" y="48.3">16</text>
<text x="148.5" y="49.8">4</text>
<text x="153.7" y="50.5">POWERPIN</text>
<text x="164.7" y="50.4">10k</text>
<text x="179.5" y="51.3">CD4094BPW</text>
<text x="225.6" y="53.3">10k</text>
<text x="238.4" y="53.5">N1-7</text>
<text x="251.8" y="51.8">MPSA42</text>
<text x="261.4" y="53.5">PL1</text>
<text x="268.1" y="52.8">4</text>
<text x="117.2" y="54.7">10k</text>
<text x="132" y="55.7">ESP826612EESP12E</text>
<text x="197.1" y="59.4">VDD</text>
<text x="202" y="58.7">16</text>
<text x="208.7" y="59.4">SRPWR</text>
<text x="235.5" y="57.7">MPSA42</text>
<text x="254.7" y="59.4">N1-8</text>
<text x="261.2" y="56.4">PR1</text>
<text x="262" y="59.4">N3</text>
<text x="268.1" y="55.8">7</text>
<text x="268.1" y="58.7">2</text>
<text x="120.6" y="62.2" transform="rotate(-90 120.6 62.2)">3.3V</text>
<text x="170.2" y="60.9">CLOCK</text>
<text x="177.5" y="61.7">3</text>
<text x="177.5" y="63.2">2</text>
<text x="177.5" y="64.6">1</text>
<text x="180.4" y="62.4">CLOCK</text>
<text x="180.4" y="63.8">DATA</text>
<text x="180.4" y="65.3">STROBE</text>
<text x="189.1" y="63.8">OUTPUT_ENABLE</text>
<text x="198" y="62.4">QS</text>
<text x="198.1" y="65.3">Q1</text>
<text x="202" y="61.7">10</text>
<text x="202" y="63.2">15</text>
<text x="202" y="64.6">4</text>
<text x="214.6" y="62.4">OE</text>
<text x="225.6" y="65.2">10k</text>
<text x="238.4" y="65.3">N1-9</text>
<text x="251.8" y="63.7">MPSA42</text>
<text x="260.9" y="65.3">N1-9</text>
<text x="260.9" y="62.4">N1-0</text>
<text x="267.5" y="61.7">12</text>
<text x="268.1" y="64.6">6</text>
<text x="170.9" y="66.8">STROBE</text>
<text x="198.1" y="66.8">Q2</text>
<text x="198.1" y="68.3">Q3</text>
<text x="198.1" y="69.8">Q4</text>
<text x="198.1" y="71.3">Q5</text>
<text x="202" y="66.1">5</text>
<text x="202" y="67.6">6</text>
<text x="202" y="69.1">7</text>
<text x="202" y="70.6">14</text>
<text x="212.2" y="66.7">10k</text>
<text x="212.2" y="69.7">10k</text>
<text x="235.5" y="69.6">MPSA42</text>
<text x="254.7" y="71.3">N1-0</text>
<text x="260.9" y="71.3">N1-7</text>
<text x="260.9" y="68.3">N1-8</text>
<text x="267.5" y="70.6">13</text>
<text x="268.1" y="67.6">5</text>
<text x="198" y="77.2">QS</text>
<text x="198.1" y="72.8">Q6</text>
<text x="198.1" y="74.3">Q7</text>
<text x="198.1" y="75.7">Q8</text>
<text x="202" y="72.1">13</text>
<text x="202" y="73.6">12</text>
<text x="202" y="75.1">11</text>
<text x="202" y="76.5">9</text>
<text x="227.1" y="77.1">10k</text>
<text x="238.4" y="77.2">PL1</text>
<text x="251.8" y="75.6">MPSA42</text>
<text x="260.9" y="77.2">N1-5</text>
<text x="260.9" y="74.3">N1-6</text>
<text x="268.1" y="73.6">3</text>
<text x="268.1" y="76.5">9</text>
<text x="197.3" y="81.7">VSS</text>
<text x="202" y="81">8</text>
<text x="235.5" y="81.5">MPSA42</text>
<text x="254.7" y="83.2">PR1</text>
<text x="260.9" y="83.2">N1-3</text>
<text x="260.9" y="80.2">N1-4</text>
<text x="267.5" y="79.5">10</text>
<text x="267.5" y="82.5">11</text>
<text x="179.5" y="85.4">CD4094BPW</text>
<text x="224.1" y="89">10k</text>
<text x="251.8" y="87.4">MPSA42</text>
<text x="260.9" y="89.1">N1-1</text>
<text x="260.9" y="86.1">N1-2</text>
<text x="268.1" y="85.5">1</text>
<text x="268.1" y="88.4">8</text>
<text x="270.2" y="91.4">B5092</text>
<text x="261.2" y="101">PR1</text>
<text x="261.4" y="98">PL1</text>
<text x="268.1" y="97.4">4</text>
<text x="268.1" y="100.3">7</text>
<text x="260.9" y="106.9">N1-0</text>
<text x="262" y="104">N1</text>
<text x="267.5" y="106.3">12</text>
<text x="268.1" y="103.3">2</text>
<text x="249.9" y="111.7" transform="rotate(-90 249.9 111.7)">HV</text>
<text x="260.9" y="112.9">N1-8</text>
<text x="260.9" y="109.9">N1-9</text>
<text x="268.1" y="109.2">6</text>
<text x="268.1" y="112.2">5</text>
<text x="260.9" y="118.8">N1-6</text>
<text x="260.9" y="115.9">N1-7</text>
<text x="267.5" y="115.2">13</text>
<text x="268.1" y="118.2">3</text>
<text x="45.3" y="122.6">3</text>
<text x="48.2" y="123.3">VIN</text>
<text x="53.1" y="124.8">VOUT__1</text>
<text x="55.1" y="123.3">VOUT</text>
<text x="60.8" y="122.6">2</text>
<text x="60.8" y="124.1">4</text>
<text x="71.9" y="123.3">3.3V</text>
<text x="243.5" y="122">1k</text>
<text x="247.4" y="125">MPSA92</text>
<text x="260.9" y="124.8">N1-4</text>
<text x="260.9" y="121.8">N1-5</text>
<text x="267.5" y="124.1">10</text>
<text x="268.1" y="121.1">9</text>
<text x="32.4" y="131.7">DCJ20010AXXK_REVA</text>
<text x="47.3" y="130">AMS1117</text>
<text x="53.1" y="127.7">ADJ/GND</text>
<text x="60.8" y="127">1</text>
<text x="69.1" y="126.5">100n</text>
<text x="228.1" y="127.6">MPSA42</text>
<text x="236" y="127.6">1k</text>
<text x="251.4" y="128" transform="rotate(-90 251.4 128)">HV</text>
<text x="260.9" y="130.7">N1-2</text>
<text x="260.9" y="127.7">N1-3</text>
<text x="267.5" y="127">11</text>
<text x="268.1" y="130">1</text>
<text x="48.8" y="137.2">7805</text>
<text x="64.2" y="137" transform="rotate(-90 64.2 137)">VCC</text>
<text x="110.2" y="132.5" transform="rotate(-90 110.2 132.5)">Pulse Out</text>
<text x="222.6" y="132.1">10k</text>
<text x="241" y="137" transform="rotate(-90 241 137)">N1</text>
<text x="260.9" y="133.7">N1-1</text>
<text x="268.1" y="133">8</text>
<text x="270.2" y="136">B5092</text>
<text x="32.3" y="139.8" transform="rotate(-90 32.3 139.8)">2</text>
<text x="33.7" y="139.8" transform="rotate(-90 33.7 139.8)">3</text>
<text x="35.2" y="139.8" transform="rotate(-90 35.2 139.8)">1</text>
<text x="46.7" y="140.4">1</text>
<text x="49.7" y="141.1">VI</text>
<text x="58.3" y="141.1">VO</text>
<text x="62.3" y="140.4">3</text>
<text x="111.9" y="140.4">MBR2200 / BAV21 / UF4007</text>
<text x="237.5" y="144">1k</text>
<text x="245" y="138.4">1k</text>
<text x="251.1" y="141.4">MPSA92</text>
<text x="262.9" y="142.6">PL1</text>
<text x="269.6" y="141.9">1</text>
<text x="54.6" y="147.3" transform="rotate(-90 54.6 147.3)">2</text>
<text x="55.3" y="144.4" transform="rotate(-90 55.3 144.4)">GND</text>
<text x="72.6" y="145.5">1R</text>
<text x="100.8" y="146.4">220uH</text>
<text x="103.3" y="148.4">IRF740 / UTC12N65KL</text>
<text x="138.8" y="144.1">HV</text>
<text x="222.6" y="149.9">10k</text>
<text x="235.5" y="148.4">MPSA42</text>
<text x="262.7" y="145.6">PR1</text>
<text x="263.5" y="148.5">N2</text>
<text x="269.6" y="144.9">8</text>
<text x="269.6" y="147.9">7</text>
<text x="33.7" y="154" transform="rotate(-90 33.7 154)">2</text>
<text x="35.2" y="154" transform="rotate(-90 35.2 154)">1</text>
<text x="75" y="152.3">8</text>
<text x="75" y="153.8">7</text>
<text x="75" y="155.3">6</text>
<text x="77.9" y="153">DRC</text>
<text x="77.9" y="154.5">IPK</text>
<text x="77.9" y="156">V+</text>
<text x="83.9" y="153">SWC</text>
<text x="84" y="154.5">SWE</text>
<text x="85.1" y="156">CT</text>
<text x="89" y="152.3">1</text>
<text x="89" y="153.8">2</text>
<text x="89" y="155.3">3</text>
<text x="91.9" y="152.3">1N914 / 1N4148</text>
<text x="123.2" y="150.3">475k</text>
<text x="131.5" y="154.7">4.7uF 250V</text>
<text x="249.9" y="151.8" transform="rotate(-90 249.9 151.8)">HV</text>
<text x="252.9" y="152.6" transform="rotate(-90 252.9 152.6)">N2</text>
<text x="262.4" y="154.5">N1-9</text>
<text x="262.4" y="151.5">N1-0</text>
<text x="268.9" y="153.8">10</text>
<text x="268.9" y="150.8">11</text>
<text x="32.4" y="160.9">TBLOCK-I2</text>
<text x="52.7" y="157.7">100-200uF 25V</text>
<text x="66.1" y="156.3">100n</text>
<text x="75" y="156.8">5</text>
<text x="77" y="159.7">MC34063</text>
<text x="77.9" y="157.4">CINV</text>
<text x="85.6" y="157.4">V-</text>
<text x="89" y="156.8">4</text>
<text x="103.3" y="157.7">MPSA42 / BC327 PNP</text>
<text x="119.6" y="160.7">100n</text>
<text x="123.2" y="159.2">4-4.2</text>
<text x="262.4" y="160.4">N1-7</text>
<text x="262.4" y="157.4">N1-8</text>
<text x="269.6" y="156.8">9</text>
<text x="269.6" y="159.8">3</text>
<text x="95.7" y="162.2">1k</text>
<text x="182.1" y="167.9">TLLR4400</text>
<text x="188.5" y="167.8">1k</text>
<text x="204.2" y="166.4">3.3V</text>
<text x="237.5" y="167.8">1k</text>
<text x="245" y="162.2">1k</text>
<text x="250.4" y="165.1">MPSA92</text>
<text x="262.4" y="166.4">N1-5</text>
<text x="262.4" y="163.4">N1-6</text>
<text x="268.9" y="162.7">13</text>
<text x="269.6" y="165.7">6</text>
<text x="88.4" y="168.1">0.5nF Polyester Capacitor</text>
<text x="89.3" y="169.6">V5.1 Update 2.2nF -&gt; 0.5uF</text>
<text x="182.1" y="173.9">TLLR4400</text>
<text x="188.5" y="173.7">1k</text>
<text x="222.6" y="173.7">10k</text>
<text x="235.5" y="172.1">MPSA42</text>
<text x="262.4" y="172.3">N1-3</text>
<text x="262.4" y="169.3">N1-4</text>
<text x="269.6" y="168.7">5</text>
<text x="269.6" y="171.6">2</text>
<text x="182.1" y="179.8">TLLR4400</text>
<text x="188.5" y="179.7">1k</text>
<text x="249.9" y="175.6" transform="rotate(-90 249.9 175.6)">N3</text>
<text x="252.9" y="177" transform="rotate(-90 252.9 177)">HV</text>
<text x="262.4" y="178.3">N1-1</text>
<text x="262.4" y="175.3">N1-2</text>
<text x="268.9" y="174.6">12</text>
<text x="269.6" y="177.6">4</text>
<text x="182.1" y="185.8">TLLR4400</text>
<text x="188.5" y="185.6">1k</text>
<text x="271.7" y="180.6">B5092</text>
<text x="248" y="187.5">1k</text>
<text x="253.3" y="190.4">MPSA92</text>
<text x="222.6" y="197.5">10k</text>
<text x="237" y="195.9">MPSA42</text>
<text x="240.5" y="193">1k</text>
<text x="252.9" y="201.6" transform="rotate(-90 252.9 201.6)">N4</text>
</g>
<g font-size="1">
<text x="179.5" y="5.1">J3</text>
<text x="206.3" y="5.1">J5</text>
<text x="270.2" y="6.6">NX4</text>
<text x="160.2" y="12.5">J4</text>
<text x="218.2" y="13.4">R12</text>
<text x="179.5" y="22.9">U1</text>
<text x="215.2" y="20.9">R13</text>
<text x="235.5" y="19.6">Q1</text>
<text x="212.2" y="29.8">R14</text>
<text x="251.8" y="25.5">Q2</text>
<text x="97.8" y="32.8">S1</text>
<text x="109.7" y="32.7">R1</text>
<text x="118.6" y="35">R4</text>
<text x="132" y="31.8">U11</text>
<text x="212.2" y="35.7">R16</text>
<text x="235.5" y="31.5">Q3</text>
<text x="112.5" y="37">R3</text>
<text x="212.2" y="38.7">R18</text>
<text x="228.6" y="38.7">R15</text>
<text x="251.8" y="37.4">Q4</text>
<text x="97.8" y="44.7">S2</text>
<text x="109.7" y="47.6">R2</text>
<text x="126.1" y="46.1">R6</text>
<text x="235.5" y="43.3">Q5</text>
<text x="116.5" y="52.3">R5</text>
<text x="167.6" y="50.6">R7</text>
<text x="225.6" y="50.6">R17</text>
<text x="251.8" y="49.3">Q6</text>
<text x="270.2" y="51.2">NX3</text>
<text x="179.5" y="57.1">U2</text>
<text x="235.5" y="55.2">Q7</text>
<text x="212.2" y="63.9">R20</text>
<text x="225.6" y="62.4">R19</text>
<text x="251.8" y="61.2">Q8</text>
<text x="212.2" y="66.9">R22</text>
<text x="235.5" y="67.1">Q9</text>
<text x="227.1" y="74.3">R21</text>
<text x="251.8" y="73.1">Q10</text>
<text x="235.5" y="79">Q11</text>
<text x="224.1" y="86.2">R23</text>
<text x="251.8" y="85">Q12</text>
<text x="270.2" y="95.8">NX1</text>
<text x="47.3" y="121">U8</text>
<text x="69.1" y="125.1">C2</text>
<text x="236" y="124.9">R28</text>
<text x="243.5" y="120.6">R29</text>
<text x="247.4" y="123.6">Q14</text>
<text x="32.4" y="130.2">J1</text>
<text x="222.6" y="129.3">R24</text>
<text x="48.8" y="135.8">U3</text>
<text x="229.6" y="132.5">Q13</text>
<text x="245" y="136.9">R31</text>
<text x="72.6" y="142.7">R41</text>
<text x="100.8" y="141.8">L1</text>
<text x="114.2" y="141.8">D1</text>
<text x="237.5" y="141.2">R30</text>
<text x="251.1" y="139.9">Q16</text>
<text x="271.7" y="140.3">NX2</text>
<text x="112.2" y="149.9">Q22</text>
<text x="123.2" y="148.8">R40</text>
<text x="222.6" y="147.2">R25</text>
<text x="235.5" y="145.9">Q15</text>
<text x="66.1" y="154.8">C4</text>
<text x="77" y="150.7">U9</text>
<text x="100.8" y="153">D2</text>
<text x="131.5" y="153.3">C6</text>
<text x="32.4" y="159.5">J2</text>
<text x="52.7" y="156.3">C7</text>
<text x="92.9" y="157.8">C3</text>
<text x="95.7" y="160.7">R39</text>
<text x="103.3" y="156.3">Q21</text>
<text x="119.6" y="159.3">C5</text>
<text x="123.2" y="157.8">R42</text>
<text x="245" y="160.7">R33</text>
<text x="182.1" y="163.6">U4</text>
<text x="188.5" y="165">R8</text>
<text x="237.5" y="165">R32</text>
<text x="250.4" y="163.7">Q20</text>
<text x="182.1" y="169.5">U7</text>
<text x="188.5" y="170.9">R9</text>
<text x="222.6" y="170.9">R26</text>
<text x="235.5" y="169.6">Q17</text>
<text x="182.1" y="175.5">U6</text>
<text x="188.5" y="176.9">R10</text>
<text x="182.1" y="181.4">U5</text>
<text x="188.5" y="182.8">R11</text>
<text x="240.5" y="190.2">R34</text>
<text x="248" y="186">R35</text>
<text x="253.3" y="189">Q23</text>
<text x="221.1" y="194.7">R27</text>
<text x="237" y="193.4">Q19</text>
</g>
</svg>
